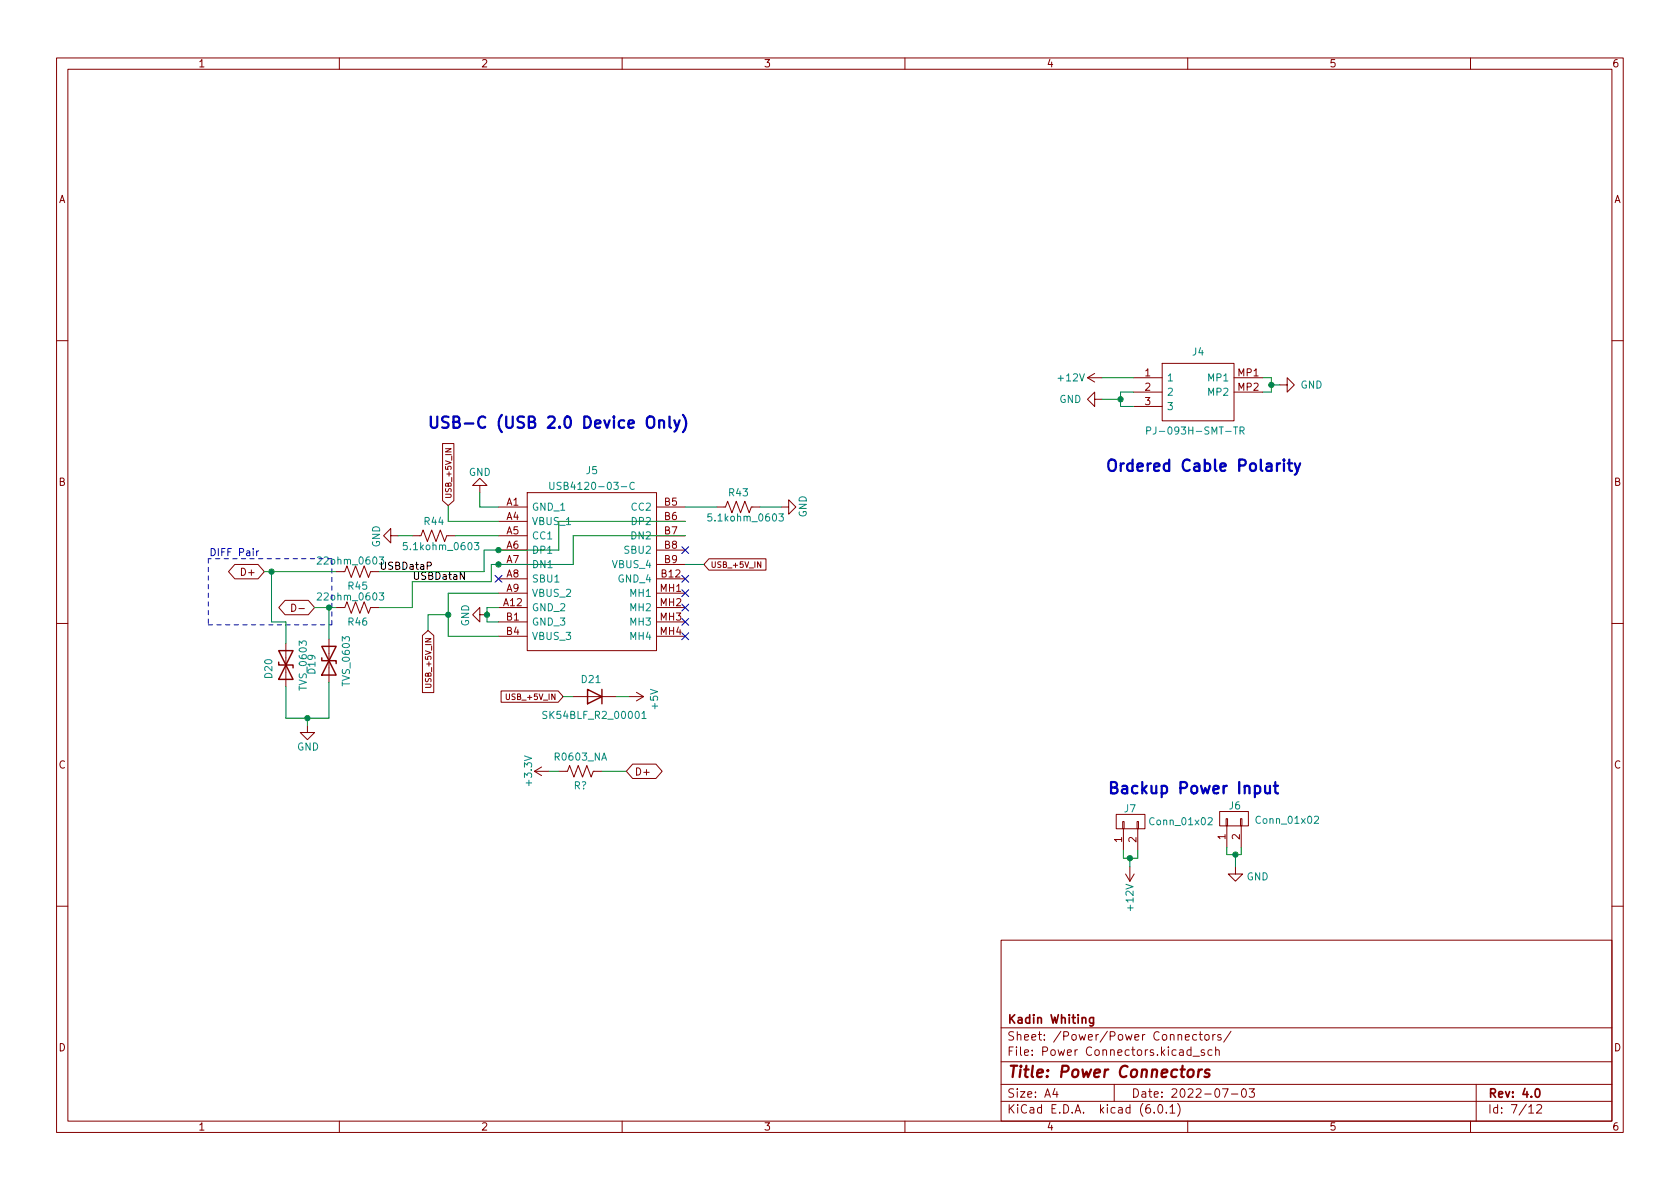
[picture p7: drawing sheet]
<svg xmlns="http://www.w3.org/2000/svg" width="297mm" height="210mm" viewBox="0 0 297 210" stroke-linecap="round" stroke-linejoin="round" font-family="sans-serif">
<g fill="none" stroke="#840000" stroke-width=".18">
<path d="M10 10.2h277v190.1h-277zM12 12.2h273v186.1h-273zM60 10.2v2M110 10.2v2M160 10.2v2M210 10.2v2M260 10.2v2M10 60.2h2M78.2 78.4h2v10.1l-1 .9-1-.9zM78.8 79.3h1l-1 .6h1M192.3 66.8h2.5M192.3 66.8l1.2 .8"/>
<path d="M193.5 70.6v1.3l-1.2-1.3 1.2-1.3v1.3h1.3M193.5 66l-1.2 .8M200.4 66.8h5.1M200.4 69.3h5.1M200.4 71.9h5.1M205.5 64.3h12.7v10.1h-12.7zM218.2 66.8h5.1M218.2 69.3h5.1M226.3 68.1h1.3v1.2l1.3-1.2-1.3-1.3v1.3M285 60.2h2M41.5 99.8h4.1l1.1 1.3-1.1 1.3h-4.1l-1.1-1.3zM69.1 94.7v-1.2l-1.3 1.2 1.3 1.3v-1.3h1.3"/>
<path d="M72.9 94.7h1.5l.4-1 .8 2.1 .7-2.1 .8 2.1 .8-2.1 .7 2.1 .4-1.1h1.5M84.8 85.8h1.3l-1.3-1.2-1.2 1.2h1.2v1.3M88.1 89.7h5.1M88.1 92.2h5.1M88.1 94.7h5.1M88.1 97.3h5.1M88.1 99.8h5.1M93.2 87.1h22.9v28h-22.9zM116.1 89.7h5.1M116.1 92.2h5.1M116.1 94.7h5.1M116.1 97.3h5.1"/>
<path d="M116.1 99.8h5.1M125.3 98.8h10.1v2h-10.1l-.8-1zM126.7 89.7h1.6l.4-1.1 .7 2.1 .8-2.1 .7 2.1 .8-2.1 .8 2.1 .3-1h1.6M134.5 99.3v1l-.6-1v1M138.2 89.7h1.2v-1.3l1.3 1.3-1.3 1.2v-1.2M10 110.2h2M50.4 106.2h4.1l1.1 1.2-1.1 1.3h-4.1l-1.1-1.3zM50.5 113.8v7.6M51.6 106.8a.64 .64 0 0 1 .7 .7 .64 .64 0 0 1-.7 .6zM52.9 107.6h.9M58.2 113v7.6M59.4 107.4h1.6l.3-1 .8 2.1 .8-2.1 .7 2.1 .8-2.1 .8 2.1 .3-1.1h1.6"/>
<path d="M59.4 101.1h1.6l.3-1 .8 2 .8-2 .7 2 .8-2 .8 2 .3-1h1.6M74.7 112.4l1-.9 1 .9v10.1h-2zM84.8 108.7v-1.3l-1.2 1.3 1.2 1.3v-1.3h1.3M88.1 107.4h5.1M88.1 102.4h5.1M88.1 104.9h5.1M88.1 110h5.1M88.1 112.5h5.1M116.1 107.4h5.1M116.1 102.4h5.1M116.1 104.9h5.1M116.1 110h5.1"/>
<path d="M116.1 112.5h5.1M285 110.2h2M54.4 128.3v1.2h1.2l-1.2 1.3-1.3-1.3h1.3M75.2 121h.8l.2 .2-.2 .4h-.8M88.6 122.2h10.1l.9 1-.9 1h-10.1zM89.5 122.7v.8l.2 .2 .4-.2v-.8M94.5 136.4l1.3 .8M94.5 136.4h2.5M95.8 135.6l-1.3 .8M98.8 136.4h1.5l.4-1 .8 2 .7-2 .8 2 .8-2 .7 2 .4-1h1.5M101.3 123.2h7.7M111.3 123.2h2.5"/>
<path d="M111.9 135.1h4.1l1.1 1.3-1.1 1.3h-4.1l-1.2-1.3zM112.5 122.4l1.3 .8M113.8 123.2l-1.3 .7M197.4 144h5v2.6h-5zM198.5 145.3h.3v1.3h-.3zM198.6 146.6v3.8M199 154.6l.8 1.2M199.8 153.3v2.5M200.5 154.6l-.7 1.2M201 145.3h.3v1.3h-.3zM201.2 146.6v3.8M215.6 143.5h5.1v2.5h-5.1z"/>
<path d="M216.8 144.8h.2v1.2h-.2zM216.9 146v3.9M218.4 153.3v1.3h1.3l-1.3 1.2-1.2-1.2h1.2M219.3 144.8h.3v1.2h-.3zM219.5 146v3.9M10 160.2h2M177 166.3h108v32h-108zM285 160.2h2M60 198.3v2M110 198.3v2M160 198.3v2M177 194.8h108"/>
<path d="M177 191.8h108M177 187.8h108M177 181.8h108M186.5 192.5l-.4 1h1M186.9 193v1M197 191.8v3M204.1 196.7v.1M204.9 195.4l.2-.1a.81 .81 0 0 1 .6 .7 .81 .81 0 0 1-.3 .8h-.2a.81 .81 0 0 1-.6-.6 .81 .81 0 0 1 .3-.8zM206.2 196.7v.1M206.9 195.8l.4-.5v1.5M206.9 196.8h.8M208.2 195.1a1.72 1.72 0 0 1 0 2.3"/>
<path d="M209.6 183.4l.7-.1-.1-.3-.4-.1-.2 .2v.8h.6M210 198.3v2M210.6 185.7l-.5-.1-.2 .3v.4l.1 .3h.6M210.6 185.1v1.5M210.9 186.8h1.2M211.6 183l-.5-.1-.2 .3v.4l.1 .3h.6M212 182.9h.6M212.2 182.4v1.3l.4 .2M212.9 185.7l-.3-.1-.2 .2v.3l.5 .1v.4h-.5M213.1 183.1l.2-.2 .4 .2 .1 .5-.2 .3h-.3l-.2-.1zM214.3 185.7l-.4-.1-.3 .3v.4l.1 .3h.6M214.4 182.9v1"/>
<path d="M214.9 182.9l-.3 .1-.2 .2M214.9 185.8l.2-.2 .4 .1 .1 .9M214.9 185.1v1.5M215.9 183l-.4-.1-.2 .2 .1 .3 .5 .1v.4h-.6M216.1 192.5h1l-.6 1.5M217.6 182.4l-1.2 1.9M217.7 193.5h1.2M219.7 192.6l.2-.1a.81 .81 0 0 1 .5 .7 .81 .81 0 0 1-.3 .8h-.1a.81 .81 0 0 1-.6-.6 .81 .81 0 0 1 .3-.8zM220.9 192.5h.9l-.5 .6 .4 .1v.7l-.2 .1h-.4l-.2-.1M260 198.3v2M261 191.8v6.5M270.3 195.8l.4-.5v1.5"/>
<path d="M270.3 196.8h.9M271.7 195.5l.6-.2 .2 .2 .1 .3-.9 1h.9"/>
</g>
<path d="M193.3 179.9v1.2l-.2 .3h-.4M193.3 180l-.4-.1-.3 .3v.4l.2 .3h.5M271.6 192.6l.2-.1a.82 .82 0 0 1 .6 .7 .82 .82 0 0 1-.3 .8h-.2a.81 .81 0 0 1-.6-.6 .81 .81 0 0 1 .3-.8z" fill="none" stroke="#840000" stroke-width=".3"/>
<path d="M212 189.1l-.2 1.4M212.5 189.1l-.4 .1-.2 .3M213.9 189.2a.49 .49 0 0 0-.8 .3v.2l.7 .2v.3l-.3 .3-.5-.1" fill="none" stroke="#840000" stroke-width=".4"/>
<g fill="none" stroke="#008484" stroke-width=".18">
<path d="M202.7 76.2l.6-.1 .2-.2-.1-.3-.7-.1v1.3M219.3 76.2l.6-.1 .1-.2-.1-.3-.6-.1v1.3M219.6 76.2l.4 .6M56.1 98.6l.5-.1 .2 .3-.8 1h.8M67.1 98.5h.7l-.4 .5 .4 .1v.5l-.2 .2-.5-.2M72 95.9h-.6l-.1 .7 .2-.2 .4 .1 .1 .2v.4l-.2 .1-.5-.1M83.9 95.9h.8l-.5 .5 .4 .2v.5l-.2 .1-.5-.1M97.2 85.3v1l.3 .3 .3-.1 .1-.2v-1M112.1 85.4a.6 .6 0 0 0-.8 .4 .6 .6 0 0 0 .6 .8l.2-.2M125.8 90.9h-.6l-.1 .6 .2-.2 .4 .1 .2 .2-.1 .4-.2 .1-.5-.1M137.7 90.9h.8l-.4 .4 .3 .2v.5l-.1 .1-.6-.1M56.1 105l.5-.2 .2 .4-.8 .9h.8"/>
<path d="M67.1 104.8h.7l-.4 .5 .4 .1v.6l-.2 .1-.5-.1M96.7 125.9l-.5-.1-.2 .1v.4l.6 .2 .1 .3-.2 .3-.5-.1M113.5 126.2l.4-.4v1.3M113.5 127.1h.7M213.6 144.7l.5-.1 .2 .3-.8 1h.8M232.4 144.5l.5-.2 .2 .4-.8 .9h.8"/>
</g>
<path d="M49.3 117.1v.5h2.5v.5M49.3 115.1h2.5l-2.5 5h2.5zM56.9 116.3v.5h2.5v.5M56.9 114.3h2.5l-2.5 5.1h2.5zM103.9 121.9l2.5 1.3-2.5 1.3zM106.4 121.9v2.6" fill="none" stroke="#840000" stroke-width=".25"/>
<path d="M75.5 100.1l.6-.1 .2-.2-.1-.3-.7-.1v1.3M82.1 101.2v1.3l-.7-1.3v1.3" fill="none" stroke="#000" stroke-width=".18"/>
<path d="M45.4 97.4v.9M45.7 97.4l-.3 .3" fill="none" stroke="#0000c2" stroke-width=".18"/>
<g fill="none" stroke="#0000c2" stroke-width=".4">
<path d="M114.7 73.7a.66 .66 0 0 1 .7 0 .66 .66 0 0 1 .3 .6v.7a.67 .67 0 0 1-.7 .7 .67 .67 0 0 1-.6-.7v-.7zM116.6 74.5a.5 .5 0 0 1 .8 .1v1.1M116.6 74.3v1.4M118.4 73.7v1.7l.3 .3M119.2 74.3l.5 1.4M120.2 74.3l-.7 1.8-.3 .2M120.7 73.4a2.29 2.29 0 0 1 0 3M227 81.3l-.1 .1 .1 .1 .1-.1-.1-.1v.2M227 81.9v1.4M227.7 81.9h.7M228 81.3v1.7l.1 .2 .3 .1M228.9 81.9l.5 1.4"/>
<path d="M229.9 81.9l-.7 1.8-.3 .2M223.7 139l.1 1.2a.54 .54 0 0 0 .7-.1M224.5 139v1.3M225.2 139h.8M225.5 138.3v1.7l.1 .2 .4 .1"/>
</g>
<path d="M36.8 98.8v11.7M58.7 98.8h-21.9M36.8 110.5h21.9M58.7 110.5v-11.7" fill="none" stroke="#0000c2" stroke-width=".18" stroke-dasharray=".8 .8"/>
<g fill="none" stroke="#008400" stroke-width=".18">
<path d="M194.8 66.8h5.6M194.8 70.6h3.3M200.4 69.3h-2.3v2.6h2.3M223.3 66.8h1.5v2.5h-1.5M224.8 68.1h1.5M70.4 94.7h2.5M79.2 89.4v2.8h8.9M80.5 94.7h7.6M84.8 87.1v2.6h3.3M121.2 94.7h-19.9v5.1h-14.4v3.1h-14v4.5h-5.8M121.2 92.2h-22.4v5.1h-13.2v3.8h-18.5M121.2 99.8h3.3"/>
<path d="M121.2 89.7h5.5M134.4 89.7h3.8M46.7 101.1h12.7M48 101.1v8.9h2.5v3.8M55.6 107.4h3.8M58.2 107.4v5.6M79.2 108.7h-3.5v2.8M88.1 104.9h-8.9v7.6h8.9M88.1 107.4h-2v2.6h2M54.4 127v1.3M58.2 120.6v6.4h-7.7v-5.6M97 136.4h1.8"/>
<path d="M99.6 123.2h1.7M106.4 136.4h4.3M109 123.2h2.3M198.6 150.4v1.4h2.6v-1.4M199.8 151.8v1.5M216.9 149.9v1.2h2.6v-1.2M218.4 151.1v2.2"/>
</g>
<g fill="none" stroke="#000084" stroke-width=".18">
<path d="M120.5 96.7l1.3 1.2M121.8 96.7l-1.3 1.2M87.5 101.7l1.2 1.3M88.7 101.7l-1.2 1.3M120.5 104.3l1.3 1.2M120.5 101.7l1.3 1.3M120.5 111.9l1.3 1.2M120.5 109.4l1.3 1.2M120.5 106.8l1.3 1.2M121.8 104.3l-1.3 1.2M121.8 101.7l-1.3 1.3M121.8 111.9l-1.3 1.2"/>
<path d="M121.8 109.4l-1.3 1.2M121.8 106.8l-1.3 1.2"/>
</g>
<g fill="#008400" stroke="#008400" stroke-width=".18">
<circle cx="218.4" cy="151.1" r=".46"/>
<circle cx="199.8" cy="151.8" r=".46"/>
<circle cx="86.1" cy="108.7" r=".46"/>
<circle cx="79.2" cy="108.7" r=".46"/>
<circle cx="88.1" cy="99.8" r=".46"/>
<circle cx="88.1" cy="97.3" r=".46"/>
<circle cx="58.2" cy="107.4" r=".46"/>
<circle cx="48" cy="101.1" r=".46"/>
<circle cx="54.4" cy="127" r=".46"/>
<circle cx="198.1" cy="70.6" r=".46"/>
<circle cx="224.8" cy="68.1" r=".46"/>
</g>
<g font-size="2.8" fill="#0000c2">
<text x="75.4" y="75.7">USB-C (USB 2.0 Device Only)</text>
<text x="195.3" y="83.4">Ordered Cable Polarity</text>
<text x="195.7" y="140.4">Backup Power Input</text>
</g>
<text font-size="2.8" fill="#840000" x="178" y="190.6">Title: Power Connectors</text>
<g font-size="2.1" fill="#840000">
<text x="178" y="184">Sheet: /Power/Power Connectors/</text>
<text x="178" y="181">Kadin Whiting</text>
<text x="178" y="186.7">File: Power Connectors.kicad_sch</text>
<text x="178" y="196.9">KiCad E.D.A. kicad (6.0.1)</text>
<text x="178" y="194.1">Size: A4</text>
<text x="200" y="194.1">Date: 2022-07-03</text>
<text x="263" y="194.1">Rev: 4.0</text>
<text x="263" y="196.9">Id: 7/12</text>
</g>
<g font-size="1.8" fill="#840000">
<text x="35" y="11.9">1</text>
<text x="85" y="11.9">2</text>
<text x="135" y="11.9">3</text>
<text x="185" y="11.9">4</text>
<text x="235" y="11.9">5</text>
<text x="285" y="11.9">6</text>
<text x="10.3" y="35.9">A</text>
<text x="285.3" y="35.9">A</text>
<text x="202.5" y="66.5">1</text>
<text x="202.5" y="69.1">2</text>
<text x="202.5" y="71.6">3</text>
<text x="218.9" y="66.5">MP1</text>
<text x="218.9" y="69.1">MP2</text>
<text x="10.3" y="85.9">B</text>
<text x="89.5" y="89.4">A1</text>
<text x="117.5" y="89.4">B5</text>
<text x="285.3" y="85.9">B</text>
<text x="89.5" y="91.9">A4</text>
<text x="89.5" y="94.5">A5</text>
<text x="117.5" y="91.9">B6</text>
<text x="117.5" y="94.5">B7</text>
<text x="43" y="101.8">D+</text>
<text x="89.5" y="97">A6</text>
<text x="89.5" y="99.6">A7</text>
<text x="117.5" y="97">B8</text>
<text x="117.5" y="99.6">B9</text>
<text x="89.1" y="107.2">A12</text>
<text x="89.5" y="102.1">A8</text>
<text x="89.5" y="104.6">A9</text>
<text x="116.8" y="104.6">MH1</text>
<text x="116.8" y="107.2">MH2</text>
<text x="117" y="102.1">B12</text>
<text x="89.5" y="109.7">B1</text>
<text x="89.5" y="112.3">B4</text>
<text x="116.8" y="109.7">MH3</text>
<text x="116.8" y="112.3">MH4</text>
<text x="10.3" y="135.9">C</text>
<text x="112.2" y="137.1">D+</text>
<text x="285.3" y="135.9">C</text>
<text x="198.4" y="148.9" transform="rotate(-90 198.4 148.9)">1</text>
<text x="200.9" y="148.9" transform="rotate(-90 200.9 148.9)">2</text>
<text x="216.7" y="148.4" transform="rotate(-90 216.7 148.4)">1</text>
<text x="219.2" y="148.4" transform="rotate(-90 219.2 148.4)">2</text>
<text x="10.3" y="185.9">D</text>
<text x="285.3" y="185.9">D</text>
<text x="35" y="199.9">1</text>
<text x="85" y="199.9">2</text>
<text x="135" y="199.9">3</text>
<text x="185" y="199.9">4</text>
<text x="235" y="199.9">5</text>
<text x="285" y="199.9">6</text>
</g>
<g font-size="1.8" fill="#008484">
<text x="210.9" y="62.9">J4</text>
<text x="187.2" y="67.4">+12V</text>
<text x="187.3" y="71.2">GND</text>
<text x="206.2" y="67.4">1</text>
<text x="206.2" y="70">2</text>
<text x="213.8" y="67.4">MP1</text>
<text x="213.8" y="70">MP2</text>
<text x="229.9" y="68.7">GND</text>
<text x="204.2" y="76.8">PJ-093H-SMT-TR</text>
<text x="206.2" y="72.5">3</text>
<text x="103.7" y="83.8">J5</text>
<text x="82.9" y="84.1">GND</text>
<text x="98.6" y="86.6">USB4120-03-C</text>
<text x="128.9" y="87.8">R43</text>
<text x="75.1" y="92.8">R44</text>
<text x="94" y="90.3">GND_1</text>
<text x="94" y="92.8">VBUS_1</text>
<text x="94" y="95.4">CC1</text>
<text x="111.8" y="90.3">CC2</text>
<text x="111.8" y="95.4">DN2</text>
<text x="111.9" y="92.8">DP2</text>
<text x="125.8" y="92.2">5.1kohm_0603</text>
<text x="142.6" y="91.5" transform="rotate(-90 142.6 91.5)">GND</text>
<text x="56.7" y="99.8">22ohm_0603</text>
<text x="67.2" y="96.8" transform="rotate(-90 67.2 96.8)">GND</text>
<text x="71.9" y="97.3">5.1kohm_0603</text>
<text x="94" y="97.9">DP1</text>
<text x="94" y="100.5">DN1</text>
<text x="108.4" y="100.5">VBUS_4</text>
<text x="110.6" y="97.9">SBU2</text>
<text x="56.7" y="106.2">22ohm_0603</text>
<text x="61.6" y="104.3">R45</text>
<text x="94" y="103">SBU1</text>
<text x="94" y="105.5">VBUS_2</text>
<text x="109.4" y="103">GND_4</text>
<text x="111.6" y="105.5">MH1</text>
<text x="61.6" y="110.6">R46</text>
<text x="82.9" y="110.8" transform="rotate(-90 82.9 110.8)">GND</text>
<text x="94" y="108.1">GND_2</text>
<text x="94" y="110.6">GND_3</text>
<text x="94" y="113.2">VBUS_3</text>
<text x="111.6" y="108.1">MH2</text>
<text x="111.6" y="110.6">MH3</text>
<text x="111.6" y="113.2">MH4</text>
<text x="48.1" y="119.9" transform="rotate(-90 48.1 119.9)">D20</text>
<text x="55.8" y="119.1" transform="rotate(-90 55.8 119.1)">D19</text>
<text x="54.2" y="121.8" transform="rotate(-90 54.2 121.8)">TVS_0603</text>
<text x="61.8" y="121.1" transform="rotate(-90 61.8 121.1)">TVS_0603</text>
<text x="102.9" y="120.8">D21</text>
<text x="116.3" y="125.3" transform="rotate(-90 116.3 125.3)">+5V</text>
<text x="96.6" y="127.1">SK54BLF_R2_00001</text>
<text x="52.5" y="132.7">GND</text>
<text x="98.2" y="134.5">R0603_NA</text>
<text x="94.1" y="138.7" transform="rotate(-90 94.1 138.7)">+3.3V</text>
<text x="101.4" y="139.6">R?</text>
<text x="198.8" y="143.6">J7</text>
<text x="217.4" y="143.1">J6</text>
<text x="203.6" y="145.9">Conn_01x02</text>
<text x="222.4" y="145.7">Conn_01x02</text>
<text x="220.4" y="155.7">GND</text>
<text x="200.4" y="160.9" transform="rotate(-90 200.4 160.9)">+12V</text>
</g>
<text font-size="1.8" fill="#0000c2" x="37" y="98.3">DIFF Pair</text>
<g font-size="1.8">
<text x="67.1" y="100.7">USBDataP</text>
<text x="72.9" y="102.5">USBDataN</text>
</g>
<g font-size="1.4" fill="#840000">
<text x="79.8" y="88.3" transform="rotate(-90 79.8 88.3)">USB_+5V_IN</text>
<text x="125.6" y="100.4">USB_+5V_IN</text>
<text x="76.3" y="121" transform="rotate(-90 76.3 121)">USB_+5V_IN</text>
<text x="90" y="123.8">USB_+5V_IN</text>
</g>
</svg>
